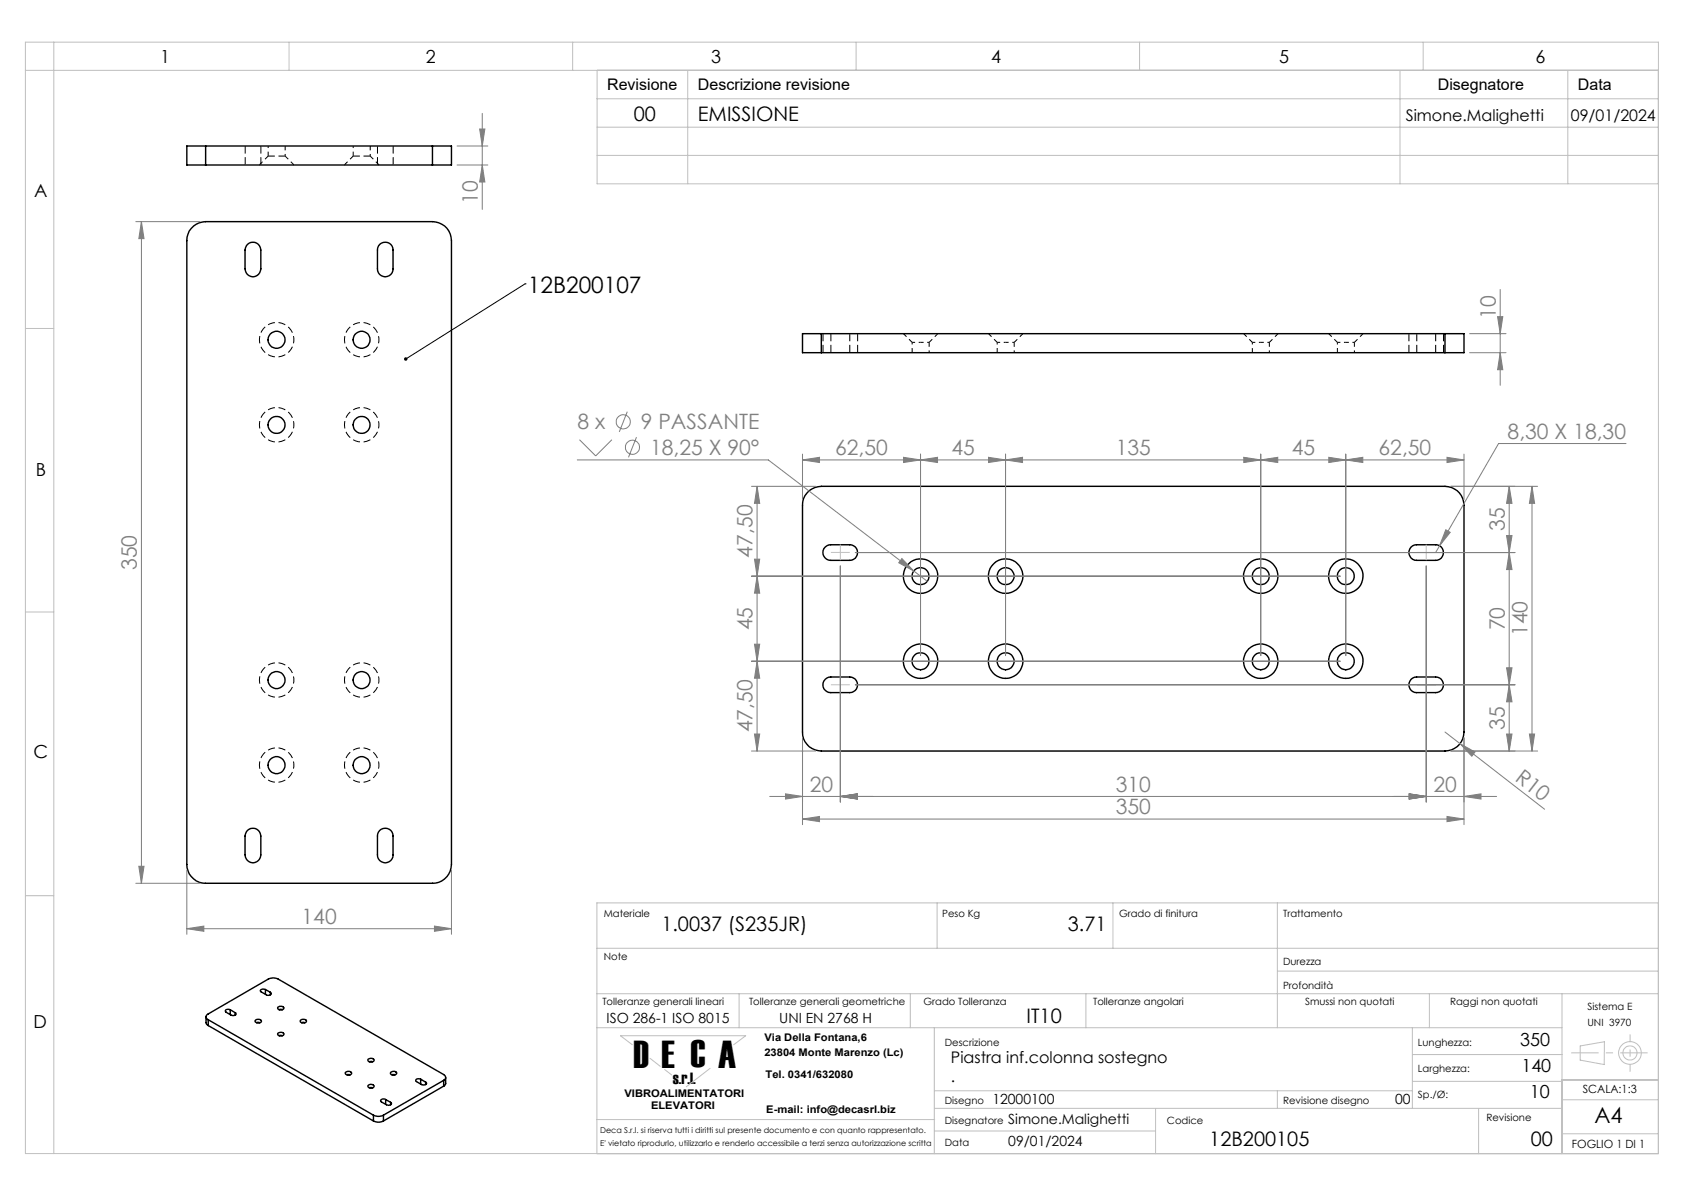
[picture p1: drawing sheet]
<svg xmlns="http://www.w3.org/2000/svg" width="297mm" height="210mm" viewBox="0 0 297 210" stroke-linecap="round" stroke-linejoin="round" font-family="sans-serif">
<g fill="none" stroke="#000" stroke-width=".25">
<path d="M36.3 25.7h-3.4v3.4h3.4M36.3 25.7v3.4M36.3 25.7h40M36.3 29.1h40M76.3 25.7h3.3v3.4h-3.3M76.3 25.7v3.4M33.7 40.3a3.4 3.4 0 0 1 2.6-1.2h40a3.3 3.3 0 0 1 3.3 3.3v110a3.3 3.3 0 0 1-3.3 3.3h-40a3.3 3.3 0 0 1-3.4-3.3v-110a3.4 3.4 0 0 1 .8-2.1zM43.6 43.1a1.39 1.39 0 0 1 1.5-.3 1.39 1.39 0 0 1 .9 1.3v3.3a1.39 1.39 0 0 1-1.4 1.4 1.39 1.39 0 0 1-1.4-1.4v-3.3zM67 43.1a1.39 1.39 0 0 1 1.5-.3 1.39 1.39 0 0 1 .8 1.3v3.3a1.38 1.38 0 0 1-1.4 1.4 1.38 1.38 0 0 1-1.3-1.4v-3.3v-.4zM144.9 58.8h-3.4v3.4h3.4M144.9 58.8v3.4M144.9 58.8h109.9"/>
<path d="M254.8 58.8h3.4v3.4h-3.4M254.8 58.8v3.4M144.9 62.2h109.9M142.7 86.5a3.6 3.6 0 0 1 2.2-.7h109.9a3.3 3.3 0 0 1 3.4 3.3v40a3.3 3.3 0 0 1-3.4 3.3h-109.9a3.3 3.3 0 0 1-3.4-3.3v-40a3.2 3.2 0 0 1 1.2-2.6zM145.6 96.4l.6-.3h.3h3.4a1.38 1.38 0 0 1 1.3 1.3 1.38 1.38 0 0 1-1.3 1.4h-3.4a1.37 1.37 0 0 1-1.3-.9 1.37 1.37 0 0 1 .4-1.5zM248.9 96.4l.6-.3h.3h3.4a1.38 1.38 0 0 1 1.4 1.3 1.38 1.38 0 0 1-1.4 1.4h-3.4a1.39 1.39 0 0 1-1.2-.9 1.39 1.39 0 0 1 .3-1.5zM145.6 119.8l.6-.4h.3h3.4a1.38 1.38 0 0 1 1.3 1.3 1.38 1.38 0 0 1-1.3 1.4h-3.4a1.36 1.36 0 0 1-1.3-.8 1.36 1.36 0 0 1 .4-1.5zM248.9 119.8l.6-.4h.3h3.4a1.38 1.38 0 0 1 1.4 1.3 1.38 1.38 0 0 1-1.4 1.4h-3.4a1.38 1.38 0 0 1-1.2-.8 1.38 1.38 0 0 1 .3-1.5zM43.6 146.4a1.39 1.39 0 0 1 1.5-.3 1.39 1.39 0 0 1 .9 1.3v3.3a1.39 1.39 0 0 1-1.4 1.4 1.39 1.39 0 0 1-1.4-1.4v-3.3zM67 146.4a1.39 1.39 0 0 1 1.5-.3 1.39 1.39 0 0 1 .8 1.3v3.3a1.38 1.38 0 0 1-1.4 1.4 1.38 1.38 0 0 1-1.3-1.4v-3.3v-.3zM36.3 179.3v1.1l.4 .4M36.7 179.8a.53 .53 0 0 1-.4-.5 .53 .53 0 0 1 .4-.5l10.6-6.2a1.92 1.92 0 0 1 1.8 0l29.1 16.9a.55 .55 0 0 1 .4 .5 .55 .55 0 0 1-.4 .5"/>
<path d="M36.7 179.8l29.2 16.8M36.7 179.8v1M40.6 178a.47 .47 0 0 0-.5-.1 .47 .47 0 0 0-.3 .5l.9 .6a.51 .51 0 0 0 .6 .1 .51 .51 0 0 0 .3-.5h-.1M40.6 178l.9 .6M40.6 178v.9M41.5 178.6v.4M45.1 179.8h.1a.54 .54 0 0 1 .9 .4 .65 .65 0 0 1-1.1-.2zM46.8 174.5a.56 .56 0 0 0-.9 .3l1.1 .6a.46 .46 0 0 0 .5 .1 .46 .46 0 0 0 .3-.5h-.1M46.8 174.5l.9 .5M46.8 174.5v.8M47.7 175v.4M49 177.6l.2-.1a.56 .56 0 0 1 .9 .3 .56 .56 0 0 1-.6 .3 .56 .56 0 0 1-.5-.5z"/>
<path d="M49.2 178h.6M53.1 179.8h.1a.51 .51 0 0 1 .5-.1 .51 .51 0 0 1 .3 .5 .62 .62 0 0 1-1-.2zM36.7 180.8l29.2 16.9M45.3 180.3h.6M49 182.2l.2-.1a.55 .55 0 0 1 .9 .3l-.1 .1a.58 .58 0 0 1-.6 .2 .58 .58 0 0 1-.4-.5zM49.2 182.6h.6M53.2 180.3h.6M60.9 189.1a.65 .65 0 0 1 1.1 .2 .68 .68 0 0 1-1.1-.1zM61.2 189.5h.6M64.9 186.8a.61 .61 0 0 1 1.1 .2 .57 .57 0 0 1-.6 .3 .57 .57 0 0 1-.5-.5zM64.9 191.4a.63 .63 0 0 1 1.1 .2 .57 .57 0 0 1-.6 .3 .57 .57 0 0 1-.5-.5zM65.1 191.8h.6"/>
<path d="M65.1 187.2h.6M65.9 196.6a1.92 1.92 0 0 0 1.7 0M65.9 197.7a1.92 1.92 0 0 0 1.7 0M65.9 196.6v1.1M67.6 196.6v1.1M68 193.9a.53 .53 0 0 0-.9 .3l1.1 .6a.56 .56 0 0 0 .8-.3l-.1-.1M68 193.9l.9 .5M68 193.9v.8M68.9 189.1a.62 .62 0 0 1 1.1 .2 .65 .65 0 0 1-1.1-.1zM68.9 194.4v.4M69.1 189.5h.6M74.2 190.3a.48 .48 0 0 0-.6-.1 .48 .48 0 0 0-.2 .5l.9 .5a.56 .56 0 0 0 .9-.2l-.1-.2"/>
<path d="M74.2 190.3l.9 .5M74.2 190.3v.8M75.1 190.8v.4M78.2 190.5l-10.6 6.1M78.2 190.5v1M78.2 191.5l-10.6 6.2M78.6 190v1.1l-.4 .4"/>
<circle cx="48.8" cy="59.9" r="1.51"/>
<circle cx="63.8" cy="59.9" r="1.51"/>
<circle cx="48.8" cy="74.9" r="1.51"/>
<circle cx="63.8" cy="74.9" r="1.51"/>
<circle cx="48.8" cy="119.9" r="1.5"/>
<circle cx="63.8" cy="119.9" r="1.5"/>
<circle cx="162.4" cy="116.6" r="1.51"/>
<circle cx="162.4" cy="101.6" r="1.5"/>
<circle cx="162.4" cy="116.6" r="3"/>
<circle cx="162.4" cy="101.6" r="3"/>
<circle cx="177.3" cy="116.6" r="1.51"/>
<circle cx="177.3" cy="101.6" r="1.5"/>
<circle cx="177.4" cy="116.6" r="3"/>
<circle cx="177.4" cy="101.6" r="3"/>
<circle cx="222.4" cy="116.6" r="1.51"/>
<circle cx="222.4" cy="101.6" r="1.5"/>
<circle cx="222.4" cy="116.6" r="3"/>
<circle cx="222.4" cy="101.6" r="3"/>
<circle cx="237.4" cy="116.6" r="1.51"/>
<circle cx="237.4" cy="101.6" r="1.5"/>
<circle cx="237.4" cy="116.6" r="3"/>
<circle cx="237.4" cy="101.6" r="3"/>
<circle cx="48.8" cy="134.9" r="1.51"/>
<circle cx="63.8" cy="134.9" r="1.51"/>
</g>
<path d="M43.2 29.1v-3.4M46 29.1v-3.4M66.6 29.1v-3.4M69.3 29.1v-3.4M145.2 58.8v3.4M146.5 58.8v3.4M149.9 58.8v3.4M248.5 58.8v3.4M249.9 58.8v3.4M253.2 58.8v3.4M151.3 62.2v-3.4M254.6 62.2v-3.4" fill="none" stroke="#000" stroke-width=".18" stroke-dasharray="1.3 .6" stroke-dashoffset="-.1" stroke-linecap="butt"/>
<path d="M160.9 60.4h1.5M162.4 60.4h1.5M175.9 60.4h1.5M177.4 60.4h1.5M220.9 60.4h1.5M222.4 60.4h1.5M235.9 60.4h1.5M237.4 60.4h1.5" fill="none" stroke="#000" stroke-width=".18" stroke-dasharray="1.3 .6" stroke-dashoffset=".8" stroke-linecap="butt"/>
<path d="M47.3 27.5l-1.5 1.6M51.8 29.1l-1.5-1.6M62.3 27.5l-1.5 1.6M66.8 29.1l-1.5-1.6M159.3 58.8l1.6 1.6M174.3 58.8l1.6 1.6M219.3 58.8l1.6 1.6M234.3 58.8l1.6 1.6M163.9 60.4l1.5-1.6M178.9 60.4l1.5-1.6M223.9 60.4l1.5-1.6M238.9 60.4l1.5-1.6" fill="none" stroke="#000" stroke-width=".18" stroke-dasharray="1.3 .6" stroke-dashoffset=".5" stroke-linecap="butt"/>
<path d="M47.3 25.7v1.8M50.3 27.5v-1.8M62.3 25.7v1.8M65.3 27.5v-1.8M160.9 60.4v1.8M163.9 62.2v-1.8M175.9 60.4v1.8M178.9 62.2v-1.8M220.9 60.4v1.8M223.9 62.2v-1.8M235.9 60.4v1.8M238.9 62.2v-1.8" fill="none" stroke="#000" stroke-width=".18" stroke-dasharray="1.3 .6" stroke-dashoffset=".9" stroke-linecap="butt"/>
<path d="M45.8 59.9a3 3 0 0 1 4.4-2.7 3 3 0 0 1 .4 5.1 3 3 0 0 1-4.8-1.9v-.5M60.8 59.9a3 3 0 0 1 4.4-2.7 3 3 0 0 1 .4 5.1 3 3 0 0 1-4.8-1.9v-.5M45.8 74.9a3 3 0 0 1 4.4-2.7 3 3 0 0 1 .4 5.1 3 3 0 0 1-4.8-1.9v-.5M60.8 74.9a3 3 0 0 1 4.4-2.7 3 3 0 0 1 .4 5.1 3 3 0 0 1-4.8-1.9v-.5M45.8 119.9a3 3 0 0 1 4.4-2.7 3 3 0 0 1 .4 5.1 3 3 0 0 1-4.8-1.9v-.5M60.8 119.9a3 3 0 0 1 4.4-2.7 3 3 0 0 1 .4 5.1 3 3 0 0 1-4.8-1.9v-.5M45.8 134.9a3 3 0 0 1 4.4-2.7 3 3 0 0 1 .4 5.1 3 3 0 0 1-4.8-1.9v-.5M60.8 134.9a3 3 0 0 1 4.4-2.7 3 3 0 0 1 .4 5.1 3 3 0 0 1-4.8-1.9v-.5" fill="none" stroke="#000" stroke-width=".18" stroke-dasharray="1.3 .6" stroke-dashoffset=".6" stroke-linecap="butt"/>
<path d="M50.3 27.5h-3M65.3 27.5h-3" fill="none" stroke="#000" stroke-width=".18" stroke-dasharray="1.3 .6" stroke-dashoffset=".1" stroke-linecap="butt"/>
<g fill="none" stroke="#808080" stroke-width=".18">
<path d="M85.1 20v16.9M24 39.1h11.3M24.9 39.1v116.6M24.9 39.1l.5 3h-.9zM80.6 25.7h5.4M80.6 29.1h5.4M84.6 22.7h.9l-.4 3zM85.1 29.1l.4 3h-.9zM259.2 58.8h6.4M264.1 55.8h.9l-.4 3zM264.6 51v16.9M102.2 77.5l2.9 2.9 2.8-2.9"/>
<path d="M110.6 72.6l-1.4 3.6M112.3 77.1l-1.5 3.5M259.2 62.2h6.4M264.6 62.2l.4 3h-.9zM286.8 78.2h-22.5l-10.4 18M101.8 81.1h33.7l28 21.4M132.5 85.8h11.4M133.1 98.6h.9l-.5 3zM133.5 85.8v46.6M133.5 85.8l.5 3h-.9zM141.5 81.1l3-.5v1zM141.5 80.1v8"/>
<path d="M141.5 81.1h116.7M148.2 99.8v41.6M159.1 98.5l2 2.2-2.6-1.5zM159.3 80.6l3 .5-3 .5zM162.3 81.1l3-.5v1zM162.3 80.1v35.5M174.3 80.6l3 .5-3 .5zM177.3 81.1l3-.5v1zM177.3 80.1v35.5M219.4 80.6l3 .5-3 .5zM222.4 81.1l3-.5v1zM222.4 80.1v35.5"/>
<path d="M234.4 80.6l2.9 .5-2.9 .5zM237.3 81.1l3-.5v1zM237.3 80.1v35.5M251.5 99.8v41.6M253.9 96.2l-.7 1.2M255 93.4l.8 .5-1.9 2.3zM255.2 80.6l3 .5-3 .5zM255.9 85.8h15.3M258.2 80.1v8M265.7 94.4h1l-.5 3zM266.2 85.8l.5 3h-1zM266.2 97.4l.5 3h-1z"/>
<path d="M266.2 85.8v46.6M267.2 97.4h-116.4M270.2 85.8v46.6M270.2 85.8l.5 3h-1zM132.5 116.6h103.9M132.5 101.6h103.9M133.1 113.6h.9l-.5 3zM133.5 116.6l.5 3h-.9zM133.5 101.6l.5 3h-.9zM265.7 117.7h1l-.5 3zM132.5 132.4h11.4M133.1 129.4h.9l-.5 3z"/>
<path d="M138.5 140l3 .4-3 .5zM141.5 130.1v15.3M150.8 120.7h116.4M248.5 140l3 .4-3 .5zM254.8 129.1l17.6 13.6M255.9 132.4h15.3M257.5 131.1l2.6 1.5-.5 .7zM258.2 130.1v15.3M265.7 129.4h1l-.5 3zM266.2 120.7l.5 3h-1zM269.7 129.4h1l-.5 3zM24 155.7h11.3"/>
<path d="M24.5 152.7h.9l-.5 3zM32.9 153.4v11.3M79.6 153.4v11.3M135.7 140.4h128.2M141.5 144.4l3-.4v.9zM141.5 144.4h116.7M148.2 140.4l3-.4v.9zM255.2 144l3 .4-3 .5zM258.2 140.4l3-.4v.9zM32.9 163.8l3-.5v.9zM32.9 163.8h46.7M76.6 163.3l3 .5-3 .4z"/>
<circle cx="109.9" cy="74.4" r="1.24"/>
<circle cx="111.5" cy="78.9" r="1.25"/>
</g>
<g fill="none" stroke="#c0c0c0" stroke-width=".18">
<path d="M4.5 7.4h288v196h-288zM4.5 12.4h288M9.5 7.4v196M51 7.4v5M101 7.4v5M105.3 12.4v20h187.2M105.3 17.4h187.2M121.3 12.4v20M151 7.4v5M201 7.4v5M246.9 12.4v20M251 7.4v5"/>
<path d="M276.5 12.4v20M105.3 22.4h187.2M105.3 27.4h187.2M4.5 57.9h5M4.5 107.9h5M4.5 157.9h5M165.3 159.2v8M196.3 159.2v8M225.3 159.2v22M292.5 159.2h-187.2v44.2M105.3 175.2h187.2M105.3 167.2h187.2"/>
<path d="M130.4 175.2v6M160.5 175.2v6M191.5 175.2v6M225.3 171.2h67.2M252.1 175.2v6M275.5 175.2v28.2M105.3 181.2h170.2M105.3 197.4h59.6M111.5 184.2l-2.1-1.6h22.1l-2.1 1.6M114.7 186.6l1.8 1.4M117.2 188.6l1.3 .9M125.2 188.4l-4.2 3.2"/>
<path d="M164.8 181.2v22.2M164.8 195.4h110.7M164.8 199.4h39M164.8 192.3h84.3M203.8 195.4v8M225.3 192.3v3.1M249.1 181.2v14.2M249.1 185.9h26.4M249.1 190.7h26.4M260.8 195.4v8M275.5 199.9h17M275.5 193.9h17"/>
<path d="M275.5 190.4h17M278.7 184.4l4.3-.7-.1 4-4.2-.8z"/>
<circle cx="287.5" cy="185.7" r="2"/>
<circle cx="287.5" cy="185.7" r="1.25"/>
</g>
<path d="M277.1 185.6h13.5" fill="none" stroke="#c0c0c0" stroke-width=".18" stroke-dasharray="15.2 1.3 1.3 1.3" stroke-dashoffset="10.4" stroke-linecap="butt"/>
<path d="M287.5 182.4v6.6" fill="none" stroke="#c0c0c0" stroke-width=".18" stroke-dasharray="15.2 1.3 1.3 1.3" stroke-dashoffset="13.8" stroke-linecap="butt"/>
<path d="M146.5 97.4h3.4M148.2 96v2.8M249.9 97.4h3.3M251.5 96v2.8M146.5 120.7h3.4M249.9 120.7h3.3" fill="none" stroke="#c0c0c0" stroke-width=".18" stroke-dasharray="15.2 1.3 1.3 1.3" stroke-linecap="butt"/>
<path d="M92.6 50.1h.1M92.6 50.1l-21.1 13.2" fill="none" stroke="#000" stroke-width=".18"/>
<path d="M71.4 63a.31 .31 0 0 1 .4 .1 .31 .31 0 0 1-.1 .5 .31 .31 0 0 1-.4-.1l.2-.2-.2 .2z" fill="#000"/>
<g fill="#808080">
<path d="M257.5 131.1l2.6 1.5-.5 .7z"/>
<path d="M138.5 140l3 .4-3 .5zM148.2 140.4l3-.4v.9zM148.2 140.4l3-.4v.9zM248.5 140l3 .4-3 .5zM248.5 140l3 .4-3 .5zM258.2 140.4l3-.4v.9z"/>
<path d="M265.7 94.4h1l-.5 3zM266.2 85.8l.5 3h-1z"/>
<path d="M265.7 129.4h1l-.5 3zM266.2 120.7l.5 3h-1zM265.7 117.7h1l-.5 3zM266.2 97.4l.5 3h-1z"/>
<path d="M141.5 81.1l3-.5v1zM159.3 80.6l3 .5-3 .5zM177.3 81.1l3-.5v1zM219.4 80.6l3 .5-3 .5zM237.3 81.1l3-.5v1zM255.2 80.6l3 .5-3 .5zM141.5 144.4l3-.4v.9zM255.2 144l3 .4-3 .5zM159.1 98.5l-.6 .7 2.6 1.5zM255 93.4l-1.1 2.8 1.9-2.3z"/>
<path d="M162.3 81.1l3-.5v1zM174.3 80.6l3 .5-3 .5z"/>
<path d="M32.9 163.8l3-.5v.9zM76.6 163.3l3 .5-3 .4z"/>
<path d="M269.7 129.4h1l-.5 3zM270.2 85.8l.5 3h-1zM133.1 129.4h.9l-.5 3zM133.5 116.6l.5 3h-.9zM133.1 113.6h.9l-.5 3zM133.5 101.6l.5 3h-.9zM133.1 98.6h.9l-.5 3zM133.5 85.8l.5 3h-.9z"/>
<path d="M264.1 55.8h.9l-.4 3zM264.6 62.2l.4 3h-.9zM24.9 39.1l.5 3h-.9zM24.5 152.7h.9l-.5 3zM84.6 22.7h.9l-.4 3zM85.1 29.1l.4 3h-.9z"/>
<path d="M222.4 81.1l3-.5v1zM234.4 80.6l2.9 .5-2.9 .5z"/>
</g>
<text font-size="6.9" fill="#010000" x="111.7" y="188.2">D E C A</text>
<text font-size="4" x="93.1" y="51.6">12B200107</text>
<text font-size="3.9" x="281.2" y="198">A4</text>
<g font-size="3.7" fill="#808080">
<text x="84.3" y="35.9" transform="rotate(-90 84.3 35.9)">10</text>
<text x="263.8" y="56.2" transform="rotate(-90 263.8 56.2)">10</text>
<text x="101.8" y="75.7">8 x</text>
<text x="113" y="75.7">9 PASSANTE</text>
<text x="265.9" y="77.4">8,30 X 18,30</text>
<text x="114.7" y="80.2">18,25 X 90°</text>
<text x="147.3" y="80.3">62,50</text>
<text x="167.8" y="80.3">45</text>
<text x="196.8" y="80.3">135</text>
<text x="227.8" y="80.3">45</text>
<text x="243.1" y="80.3">62,50</text>
<text x="265.4" y="93.6" transform="rotate(-90 265.4 93.6)">35</text>
<text x="24.1" y="100.5" transform="rotate(-90 24.1 100.5)">350</text>
<text x="132.7" y="98.3" transform="rotate(-90 132.7 98.3)">47,50</text>
<text x="132.7" y="111.1" transform="rotate(-90 132.7 111.1)">45</text>
<text x="265.4" y="111.1" transform="rotate(-90 265.4 111.1)">70</text>
<text x="269.4" y="112.2" transform="rotate(-90 269.4 112.2)">140</text>
<text x="132.7" y="129.1" transform="rotate(-90 132.7 129.1)">47,50</text>
<text x="265.4" y="128.6" transform="rotate(-90 265.4 128.6)">35</text>
<text x="267" y="137.5" transform="rotate(38 267 137.5)">R10</text>
<text x="142.8" y="139.6">20</text>
<text x="196.8" y="139.6">310</text>
<text x="196.8" y="143.6">350</text>
<text x="252.8" y="139.6">20</text>
<text x="53.2" y="162.9">140</text>
</g>
<g font-size="3.5">
<text x="111.8" y="21.3">00</text>
<text x="123.1" y="21.3">EMISSIONE</text>
<text x="116.6" y="164.2">1.0037 (S235JR)</text>
<text x="188.3" y="164.2">3.71</text>
<text x="181.1" y="180.3">IT10</text>
<text x="213.3" y="202.2">12B200105</text>
<text x="270" y="202.2">00</text>
</g>
<g font-size="3.2">
<text x="28.3" y="11.1">1</text>
<text x="75.1" y="11.1">2</text>
<text x="125.4" y="11.1">3</text>
<text x="174.8" y="11.1">4</text>
<text x="225.6" y="11.1">5</text>
<text x="270.8" y="11.1">6</text>
<text x="6" y="34.7">A</text>
<text x="6.3" y="83.9">B</text>
<text x="5.9" y="133.6">C</text>
<text x="5.9" y="181.3">D</text>
<text x="268.1" y="184.4">350</text>
<text x="268.3" y="188.9">140</text>
<text x="269.8" y="193.6">10</text>
</g>
<text font-size="2.9" fill="#010000" x="118.7" y="191">s.r.l.</text>
<g font-size="2.8">
<text x="107.1" y="15.9">Revisione</text>
<text x="123.1" y="15.9">Descrizione revisione</text>
<text x="253.6" y="15.9">Disegnatore</text>
<text x="278.3" y="15.9">Data</text>
<text x="247.9" y="21.3">Simone.Malighetti</text>
<text x="277" y="21.3">09/01/2024</text>
<text x="167.7" y="190.7">.</text>
<text x="167.7" y="187.4">Piastra inf.colonna sostegno</text>
</g>
<g font-size="2.5">
<text x="107" y="180.3">ISO 286-1 ISO 8015</text>
<text x="137.4" y="180.3">UNI EN 2768 H</text>
<text x="175" y="194.6">12000100</text>
<text x="246.1" y="194.6">00</text>
<text x="177.8" y="202.1">09/01/2024</text>
<text x="177.8" y="198.1">Simone.Malighetti</text>
</g>
<g font-size="2">
<text x="279.1" y="192.8">SCALA:1:3</text>
<text x="277.2" y="202.4">FOGLIO 1 DI 1</text>
</g>
<g font-size="1.9" fill="#010000">
<text x="134.8" y="183.6">Via Della Fontana,6</text>
<text x="134.8" y="186.2">23804 Monte Marenzo (Lc)</text>
<text x="135" y="190.1">Tel. 0341/632080</text>
<text x="110.1" y="193.4">VIBROALIMENTATORI</text>
<text x="114.8" y="195.6">ELEVATORI</text>
<text x="135.2" y="196.2">E-mail: info@decasrl.biz</text>
</g>
<g font-size="1.8">
<text x="106.5" y="161.7">Materiale</text>
<text x="166.2" y="161.7">Peso Kg</text>
<text x="197.4" y="161.7">Grado di finitura</text>
<text x="226.3" y="161.7">Trattamento</text>
<text x="106.5" y="169.3">Note</text>
<text x="226.3" y="170.2">Durezza</text>
<text x="106.2" y="177.1">Tolleranze generali lineari</text>
<text x="132.1" y="177.1">Tolleranze generali geometriche</text>
<text x="162.9" y="177.1">Grado Tolleranza</text>
<text x="192.8" y="177.1">Tolleranze angolari</text>
<text x="226.3" y="174.4">Profondità</text>
<text x="230.2" y="177.1">Smussi non quotati</text>
<text x="255.7" y="177.1">Raggi non quotati</text>
<text x="280" y="178.1">Sistema E</text>
<text x="166.6" y="184.4">Descrizione</text>
<text x="250.1" y="184.4">Lunghezza:</text>
<text x="280" y="180.9">UNI 3970</text>
<text x="250.1" y="188.9">Larghezza:</text>
<text x="166.6" y="194.6">Disegno</text>
<text x="226.3" y="194.6">Revisione disegno</text>
<text x="250.1" y="193.6">Sp./Ø:</text>
<text x="262.1" y="197.7">Revisione</text>
<text x="166.6" y="198.1">Disegnatore</text>
<text x="166.6" y="202.1">Data</text>
<text x="205.8" y="198.1">Codice</text>
</g>
<g font-size="1.4">
<text x="105.8" y="199.7">Deca S.r.l. si riserva tutti i diritti sul presente documento e con quanto rappresentato.</text>
<text x="105.8" y="202.1">E' vietato riprodurlo, utilizzarlo e renderlo accessibile a terzi senza autorizzazione scritta</text>
</g>
</svg>
